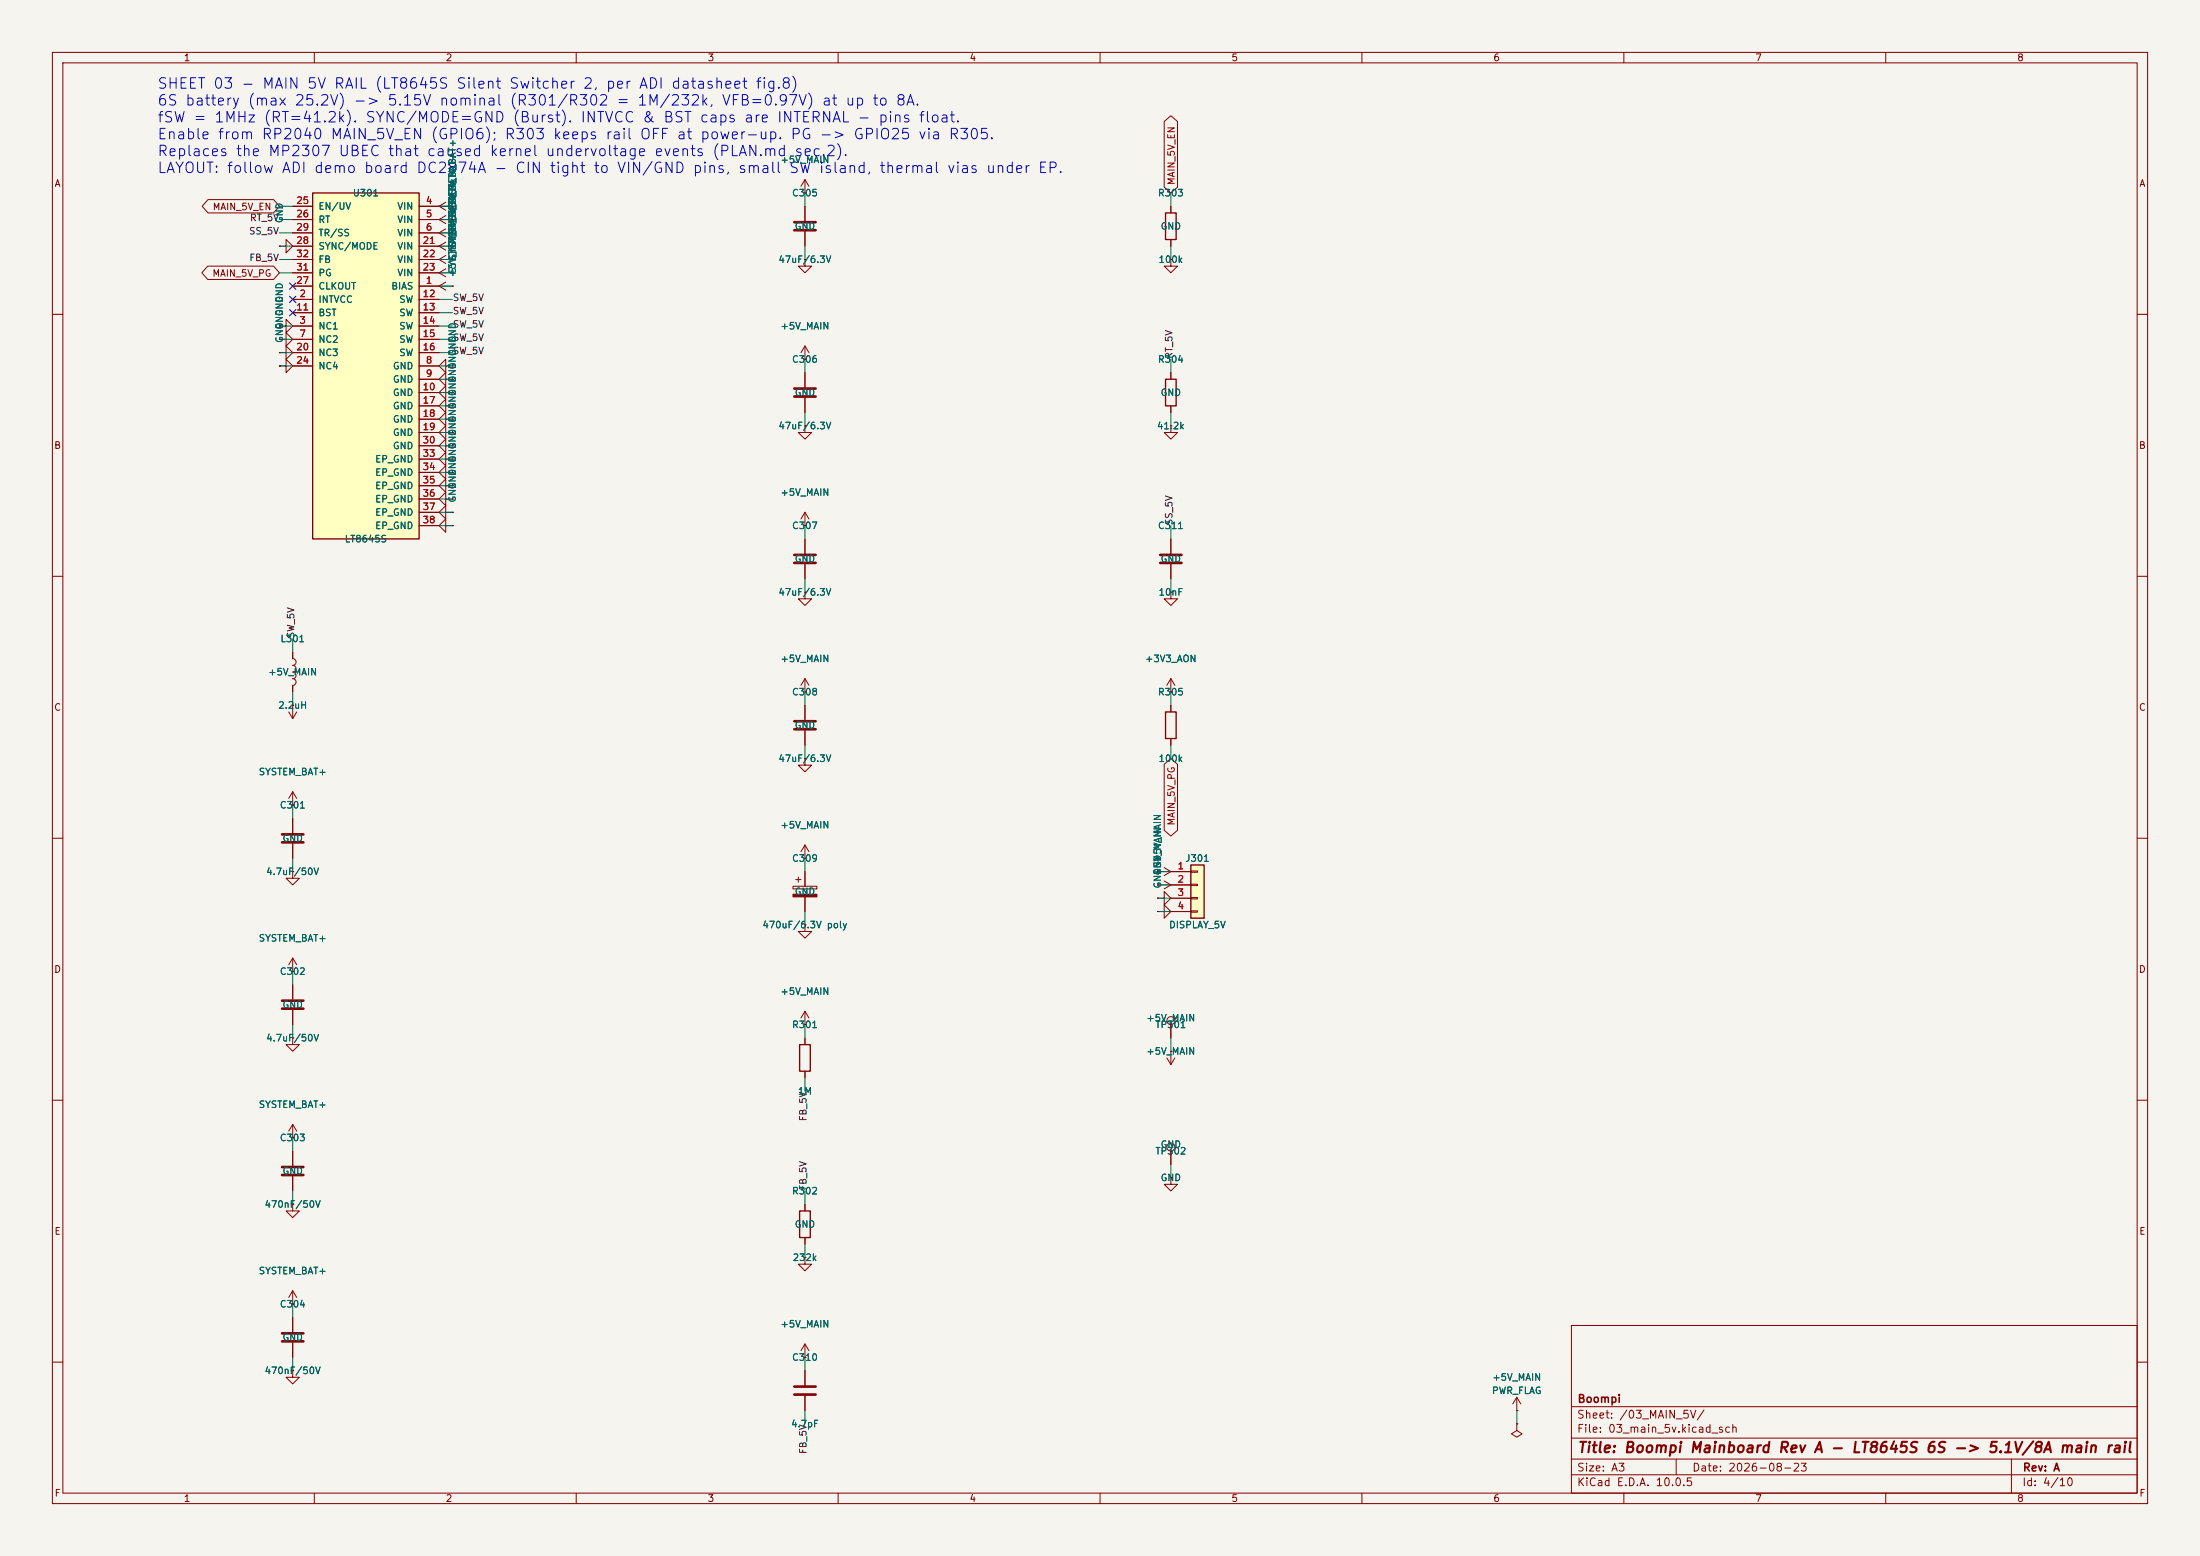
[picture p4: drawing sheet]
<svg xmlns="http://www.w3.org/2000/svg" width="420mm" height="297mm" viewBox="0 0 420 297" stroke-linecap="round" stroke-linejoin="round" font-family="sans-serif">
<path d="M0 0h420v297h-420z" fill="#f5f4ef" stroke="#f5f4ef" stroke-width=".19"/>
<g fill="none" stroke="#840000" stroke-width=".19">
<path d="M10 10h400v277h-400zM12 12h396v273h-396zM60 10v2M110 10v2M160 10v2M210 10v2M260 10v2M310 10v2M360 10v2M153.7 39.4v2.8M153.7 49.5v1.3h1.2l-1.2 1.3-1.3-1.3h1.3M153.7 49.5h.1"/>
<path d="M153.7 44.2v2.8M223.5 49.5v1.3h1.3l-1.3 1.3-1.3-1.3h1.3M223.5 49.5h.1M10 60h2M153.7 68.6h.1M153.7 66v2.6M153.7 71.1v2.8M153.7 75.9v2.8M153.7 66l-.8 1.3M153.7 66l.7 1.3M223.5 71.1v1.3M223.5 77.5v1.2"/>
<path d="M408 60h2M153.7 81.3v1.3h1.2l-1.2 1.2-1.3-1.2h1.3M153.7 81.3h.1M223.5 81.3v1.3h1.3l-1.3 1.2-1.3-1.2h1.3M223.5 81.3h.1M10 110h2M223.5 113v1.3h1.3l-1.3 1.3-1.3-1.3h1.3M223.5 113h.1M408 110h2M223.5 132.1h.1M223.5 129.5v2.6M223.5 134.6v1.3"/>
<path d="M223.5 129.5l-.7 1.3M223.5 129.5l.8 1.3M10 160h2M223.5 141v1.2M408 160h2M221 168.9h.1M221 166.4h.1M221 171.5h1.2v-1.3l1.3 1.3-1.3 1.2v-1.2M221 171.5h.1M221 174h1.2v-1.3l1.3 1.3-1.3 1.3v-1.3M221 174h.1M221 168.9h2.5"/>
<path d="M221 166.4h2.5M222.2 168.1l1.3 .8M222.2 165.6l1.3 .8M223.5 168.9l-1.3 .8M223.5 166.4l-1.3 .7M10 210h2M55.9 219.7v2.8M408 210h2M55.9 224.5v2.8M300 253h108v32h-108zM10 260h2M300 278.5h108"/>
<path d="M300 274.5h108M300 268.5h108M320 278.5v3M384 278.5v6.5M408 260h2M60 285v2M110 285v2M160 285v2M210 285v2M260 285v2M300 281.5h108M310 285v2"/>
<path d="M360 285v2"/>
</g>
<path d="M151.6 42.4h4.1M151.6 43.9h4.1M151.6 74.2h4.1M151.6 75.7h4.1M53.8 222.8h4.1M53.8 224.3h4.1" fill="none" stroke="#840000" stroke-width=".51"/>
<path d="M222.5 72.4h2v5.1h-2zM222.5 135.9h2v5.1h-2z" fill="none" stroke="#840000" stroke-width=".25"/>
<path d="M227.3 165.1h2.6v10.2h-2.6z" fill="#ffffc2"/>
<path d="M222.5 40.6h2v5.1h-2zM227.3 165.1h2.6v10.2h-2.6zM152.7 199.4h2v5.1h-2zM152.7 231.1h2v5.1h-2z" fill="none" stroke="#840000" stroke-width=".25"/>
<g fill="none" stroke="#840000" stroke-width=".19">
<path d="M83.8 39.4l1.3 .7M83.8 39.4h2.6M85.1 38.6l-1.3 .8M86.4 39.4h.1M153.7 36.8h.1M153.7 34.3v2.5M153.7 34.3l-.8 1.3M153.7 34.3l.7 1.3M223.5 39.4v1.2M53.3 47h1.3v-1.3l1.3 1.3-1.3 1.3v-1.3M53.3 47h.1M83.8 54.6l1.3 .8"/>
<path d="M83.8 54.6h2.6M83.8 52.1l1.3 .7M83.8 52.1h2.6M83.8 49.5l1.3 .8M83.8 49.5h2.6M83.8 44.5l1.3 .7M83.8 44.5h2.6M83.8 47l1.3 .8M83.8 47h2.6M83.8 41.9l1.3 .8M83.8 41.9h2.6M85.1 53.8l-1.3 .8"/>
<path d="M85.1 51.3l-1.3 .8M85.1 48.8l-1.3 .7M85.1 43.7l-1.3 .8M85.1 46.2l-1.3 .8M85.1 41.1l-1.3 .8M86.4 54.6h.1M86.4 52.1h.1M86.4 49.5h.1M86.4 44.5h.1M86.4 47h.1M86.4 41.9h.1M223.5 45.7v1.3"/>
<path d="M53.3 67.3h1.3v-1.3l1.3 1.3-1.3 1.3v-1.3M53.3 67.3h.1M53.3 69.9h1.3v-1.3l1.3 1.3-1.3 1.2v-1.2M53.3 69.9h.1M53.3 62.2h1.3v-1.2l1.3 1.2-1.3 1.3v-1.3M53.3 62.2h.1M53.3 64.8h1.3v-1.3l1.3 1.3-1.3 1.2v-1.2M53.3 64.8h.1M85.1 72.4v-1.3l-1.3 1.3 1.3 1.3v-1.3h1.3M85.1 74.9v-1.2l-1.3 1.2 1.3 1.3v-1.3h1.3M86.4 72.4h.1M86.4 74.9h.1"/>
<path d="M85.1 95.3v-1.3l-1.3 1.3 1.3 1.2v-1.2h1.3M85.1 97.8v-1.3l-1.3 1.3 1.3 1.3v-1.3h1.3M85.1 87.6v-1.2l-1.3 1.2 1.3 1.3v-1.3h1.3M85.1 92.7v-1.3l-1.3 1.3 1.3 1.3v-1.3h1.3M85.1 82.6v-1.3l-1.3 1.3 1.3 1.2v-1.2h1.3M85.1 90.2v-1.3l-1.3 1.3 1.3 1.2v-1.2h1.3M86.4 95.3h.1M86.4 97.8h.1M86.4 87.6h.1M86.4 92.7h.1M86.4 82.6h.1M86.4 90.2h.1"/>
<path d="M153.7 97.8v2.5M153.7 97.8l-.8 1.3M153.7 97.8l.7 1.3M85.1 100.3v-1.2l-1.3 1.2 1.3 1.3v-1.3h1.3M86.4 100.3h.1M153.7 100.3h.1M153.7 113v1.3h1.2l-1.2 1.3-1.3-1.3h1.3M153.7 113h.1M153.7 102.9v2.8M153.7 107.7v2.8M55.1 135.9l.8 1.3M55.9 134.6h.1"/>
<path d="M55.9 134.6v2.6M56.6 135.9l-.7 1.3M153.7 132.1h.1M153.7 129.5v2.6M153.7 134.6v2.8M153.7 139.4v2.8M153.7 129.5l-.8 1.3M153.7 129.5l.7 1.3M55.9 153.7h.1M55.9 151.1v2.6M55.9 156.2v2.8M55.9 151.1l-.8 1.3"/>
<path d="M55.9 151.1l.7 1.3M153.7 144.8v1.3h1.2l-1.2 1.2-1.3-1.2h1.3M153.7 144.8h.1M55.9 166.4v1.2h1.2l-1.2 1.3-1.3-1.3h1.3M55.9 166.4h.1M55.9 161v2.8M151.4 169.2h4.6v.5h-4.6zM151.9 167.9h1M152.4 167.4v1M153.7 163.8h.1M153.7 176.5v1.3h1.2l-1.2 1.3-1.3-1.3h1.3M153.7 176.5h.1"/>
<path d="M153.7 161.3v2.5M153.7 166.4v2.8M153.7 171.2v2.8M153.7 161.3l-.8 1.3M153.7 161.3l.7 1.3M223.5 166.4h3.8M223.5 168.9h3.8M223.5 171.5h3.8M223.5 174h3.8M227.3 166.2h1.3v.3h-1.3zM227.3 168.8h1.3v.2h-1.3zM227.3 171.3h1.3v.3h-1.3z"/>
<path d="M227.3 173.9h1.3v.2h-1.3zM55.9 198.1v1.3h1.2l-1.2 1.3-1.3-1.3h1.3M55.9 198.1h.1M55.9 185.4h.1M55.9 182.9l-.8 1.3M55.9 182.9l.7 1.3M55.9 182.9v2.5M55.9 188v2.8M55.9 192.8v2.8M153.7 195.6h.1M153.7 193v2.6M153.7 198.1v1.3"/>
<path d="M153.7 193l-.8 1.3M153.7 193l.7 1.3M223.5 195.6v2.5M153.7 204.5v1.2M222.8 201.9l.7 1.3M223.5 200.7h.1M223.5 200.7v2.5M223.5 219.7v2.5M224.3 201.9l-.8 1.3M153.7 229.9v1.2M153.7 236.2v1.3M223.5 224.8v1.3h1.3l-1.3 1.2-1.3-1.2h1.3"/>
<path d="M223.5 224.8h.1M153.7 240v1.3h1.2l-1.2 1.3-1.3-1.3h1.3M153.7 240h.1M153.7 259.1h.1M153.7 256.5v2.6M153.7 256.5l-.8 1.3M153.7 256.5l.7 1.3M153.7 261.6v2.8M153.7 266.4v2.8M289.6 271.8v1.2l1 .7-1 .6-1.1-.6 1.1-.7M289.6 271.8h.1M289.6 269.2h.1"/>
<path d="M289.6 266.7l-.8 1.3M289.6 266.7l.7 1.3M289.6 266.7v2.5"/>
<circle cx="223.5" cy="194.8" r=".76"/>
<circle cx="223.5" cy="218.9" r=".76"/>
</g>
<path d="M151.6 105.9h4.1M151.6 107.4h4.1M151.6 137.7h4.1M151.6 139.2h4.1M53.8 159.3h4.1M53.8 160.8h4.1M53.8 191h4.1M53.8 192.5h4.1M151.6 264.7h4.1M151.6 266.2h4.1" fill="none" stroke="#840000" stroke-width=".51"/>
<path d="M151.4 170.7h4.6v.5h-4.6z" fill="#840000" stroke="#840000" stroke-width=".19"/>
<path d="M59.7 36.8h20.3v66.1h-20.3z" fill="#ffffc2"/>
<path d="M59.7 36.8h20.3v66.1h-20.3z" fill="none" stroke="#840000" stroke-width=".25"/>
<g fill="none" stroke="#840000" stroke-width=".19">
<path d="M39.7 38.1h12.5l1.1 1.3-1.1 1.2h-12.5l-1.1-1.2zM55.9 39.4h3.8M80 39.4h3.8M86.4 39.4h.1M153.7 36.8h.1M153.7 39.4v2.8M222.2 23.2l1.3-1.1 1.3 1.1v12.5l-1.3 1.1-1.3-1.1zM223.5 39.4v1.2M39.6 50.8h12.6l1.1 1.3-1.1 1.2h-12.6l-1.1-1.2zM53.3 47h.1M55.9 54.6h3.8M55.9 57.2h3.8"/>
<path d="M55.9 41.9h3.8M55.9 44.5h3.8M55.9 59.7h3.8M55.9 47h3.8M55.9 49.5h3.8M55.9 52.1h3.8M80 54.6h3.8M80 57.2h3.8M80 41.9h3.8M80 44.5h3.8M80 59.7h3.8M80 47h3.8"/>
<path d="M80 49.5h3.8M80 52.1h3.8M86.4 44.5h.1M86.4 47h.1M86.4 41.9h.1M86.4 49.5h.1M86.4 52.1h.1M86.4 54.6h.1M153.7 49.5h.1M153.7 44.2v2.8M223.5 49.5h.1M223.5 45.7v1.3"/>
<path d="M53.3 64.8h.1M53.3 62.2h.1M53.3 69.9h.1M53.3 67.3h.1M55.9 62.2h3.8M55.9 64.8h3.8M55.9 69.9h3.8M55.9 67.3h3.8M80 62.2h3.8M80 64.8h3.8M80 69.9h3.8M80 72.4h3.8"/>
<path d="M80 74.9h3.8M80 67.3h3.8M80 77.5h3.8M85.1 69.9v-1.3l-1.3 1.3 1.3 1.2v-1.2h1.3M85.1 77.5v-1.3l-1.3 1.3 1.3 1.2v-1.2h1.3M86.4 69.9h.1M86.4 77.5h.1M86.4 74.9h.1M86.4 72.4h.1M153.7 68.6h.1M153.7 71.1v2.8M153.7 75.9v2.8"/>
<path d="M223.5 71.1v1.3M223.5 77.5v1.2M80 80h3.8M80 82.6h3.8M80 85.1h3.8M80 87.6h3.8M80 90.2h3.8M80 92.7h3.8M80 95.3h3.8M80 97.8h3.8M85.1 80v-1.3l-1.3 1.3 1.3 1.3v-1.3h1.3M85.1 85.1v-1.3l-1.3 1.3 1.3 1.3v-1.3h1.3"/>
<path d="M86.4 80h.1M86.4 85.1h.1M86.4 95.3h.1M86.4 97.8h.1M86.4 87.6h.1M86.4 92.7h.1M86.4 82.6h.1M86.4 90.2h.1M153.7 81.3h.1M223.5 81.3h.1M80 100.3h3.8M86.4 100.3h.1"/>
<path d="M153.7 100.3h.1M153.7 113h.1M153.7 102.9v2.8M153.7 107.7v2.8M223.5 113h.1M223.5 102.9v2.8M223.5 107.7v2.8M55.9 124.5v1.2a.64 .64 0 0 1 .6 .7 .64 .64 0 0 1-.6 .6 .64 .64 0 0 1 .6 .6 .64 .64 0 0 1-.6 .7 .64 .64 0 0 1 .6 .6 .64 .64 0 0 1-.6 .6 .64 .64 0 0 1 .6 .7 .64 .64 0 0 1-.6 .6v1.3M55.9 134.6h.1M153.7 132.1h.1M153.7 134.6v2.8M153.7 139.4v2.8"/>
<path d="M223.5 132.1h.1M223.5 134.6v1.3M55.9 153.7h.1M55.9 156.2v2.8M153.7 144.8h.1M222.2 145.9l1.3-1.1 1.3 1.1v12.6l-1.3 1.1-1.3-1.1zM223.5 141v1.2M55.9 166.4h.1M55.9 161v2.8M153.7 163.8h.1M153.7 176.5h.1M153.7 166.4v2.8"/>
<path d="M153.7 171.2v2.8M221 168.9h.1M221 166.4h.1M221 171.5h.1M221 174h.1M223.5 166.4h3.8M223.5 168.9h3.8M223.5 171.5h3.8M223.5 174h3.8M55.9 185.4h.1M55.9 198.1h.1M55.9 188v2.8"/>
<path d="M55.9 192.8v2.8M153.7 195.6h.1M153.7 198.1v1.3M223.5 195.6v2.5M55.9 217.2h.1M55.9 214.6v2.6M55.9 219.7v2.8M55.9 214.6l-.8 1.3M55.9 214.6l.7 1.3M153.7 204.5v1.2M223.5 200.7h.1M223.5 219.7v2.5"/>
<path d="M55.9 229.9v1.2h1.2l-1.2 1.3-1.3-1.3h1.3M55.9 229.9h.1M55.9 224.5v2.8M153.7 229.9v1.2M153.7 236.2v1.3M223.5 224.8h.1M55.9 248.9h.1M55.9 246.4v2.5M55.9 251.5v2.8M55.9 256.3v2.8M55.9 246.4l-.8 1.2M55.9 246.4l.7 1.2"/>
<path d="M153.7 259.1h.1M153.7 240h.1M55.9 261.6v1.3h1.2l-1.2 1.3-1.3-1.3h1.3M55.9 261.6h.1M153.7 261.6v2.8M153.7 266.4v2.8M289.6 269.2h.1M289.6 271.8h.1"/>
</g>
<path d="M221.5 105.9h4.1M221.5 107.4h4.1M53.8 254.5h4.1M53.8 256h4.1" fill="none" stroke="#840000" stroke-width=".51"/>
<g fill="none" stroke="#009600" stroke-width=".19">
<path d="M53.3 39.4h2.6M83.8 39.4h2.6M153.7 36.8v2.6M223.5 36.8v2.6M53.3 49.5h2.6M53.3 52.1h2.6M53.3 47h2.6M53.3 44.5h2.6M53.3 41.9h2.6M83.8 49.5h2.6M83.8 59.7h2.6M83.8 57.2h2.6"/>
<path d="M83.8 54.6h2.6M83.8 52.1h2.6M83.8 47h2.6M83.8 44.5h2.6M83.8 41.9h2.6M153.7 47v2.5M223.5 47v2.5M53.3 62.2h2.6M53.3 64.8h2.6M53.3 67.3h2.6M53.3 69.9h2.6M83.8 74.9h2.6"/>
<path d="M83.8 77.5h2.6M83.8 72.4h2.6M83.8 62.2h2.6M83.8 64.8h2.6M83.8 67.3h2.6M83.8 69.9h2.6M153.7 68.6v2.5M153.7 78.7v2.6M223.5 68.6v2.5M223.5 78.7v2.6M83.8 92.7h2.6M83.8 85.1h2.6"/>
<path d="M83.8 82.6h2.6M83.8 80h2.6M83.8 87.6h2.6M83.8 97.8h2.6M83.8 95.3h2.6M83.8 90.2h2.6M83.8 100.3h2.6M153.7 100.3v2.6M153.7 110.5v2.5M223.5 100.3v2.6M223.5 110.5v2.5M55.9 121.9v2.6"/>
<path d="M55.9 132.1v2.5M153.7 132.1v2.5M223.5 132.1v2.5M55.9 153.7v2.5M153.7 142.2v2.6M223.5 142.2v2.6M55.9 163.8v2.6M153.7 163.8v2.6M153.7 174v2.5M221 171.5h2.5M221 174h2.5M221 168.9h2.5"/>
<path d="M221 166.4h2.5M55.9 185.4v2.6M55.9 195.6v2.5M153.7 195.6v2.5M223.5 198.1v2.6M55.9 217.2v2.5M153.7 205.7v2.6M55.9 227.3v2.6M153.7 227.3v2.6M153.7 237.5v2.5M223.5 222.2v2.6M55.9 248.9v2.6"/>
<path d="M55.9 259.1v2.5M153.7 259.1v2.5M153.7 269.2v2.6M289.6 269.2v2.6"/>
</g>
<path d="M55.3 59.1l1.2 1.2M55.3 56.5l1.2 1.3M55.3 54l1.2 1.2M56.5 59.1l-1.2 1.2M56.5 56.5l-1.2 1.3M56.5 54l-1.2 1.2" fill="none" stroke="#000084" stroke-width=".19"/>
<g font-size="2" fill="#0000c2">
<text x="29.9" y="17.4">SHEET 03 - MAIN 5V RAIL (LT8645S Silent Switcher 2, per ADI datasheet fig.8)</text>
<text x="29.9" y="20.7">6S battery (max 25.2V) -&gt; 5.15V nominal (R301/R302 = 1M/232k, VFB=0.97V) at up to 8A.</text>
<text x="29.9" y="23.9">fSW = 1MHz (RT=41.2k). SYNC/MODE=GND (Burst). INTVCC &amp; BST caps are INTERNAL - pins float.</text>
<text x="29.9" y="27.1">Enable from RP2040 MAIN_5V_EN (GPIO6); R303 keeps rail OFF at power-up. PG -&gt; GPIO25 via R305.</text>
<text x="29.9" y="30.3">Replaces the MP2307 UBEC that caused kernel undervoltage events (PLAN.md sec.2).</text>
<text x="29.9" y="33.5">LAYOUT: follow ADI demo board DC2874A - CIN tight to VIN/GND pins, small SW island, thermal vias under EP.</text>
</g>
<text font-size="2" fill="#840000" x="301" y="277.8">Title: Boompi Mainboard Rev A - LT8645S 6S -&gt; 5.1V/8A main rail</text>
<g font-size="1.5" fill="#840000">
<text x="301" y="268.1">Boompi</text>
<text x="300.9" y="273.8">File: 03_main_5v.kicad_sch</text>
<text x="300.9" y="271.1">Sheet: /03_MAIN_5V/</text>
<text x="300.9" y="281.2">Size: A3</text>
<text x="322.9" y="281.2">Date: 2026-08-23</text>
<text x="386" y="281.2">Rev: A</text>
<text x="300.9" y="284">KiCad E.D.A. 10.0.5</text>
<text x="385.9" y="284">Id: 4/10</text>
</g>
<g font-size="1.3" fill="#840000">
<text x="35" y="12">1</text>
<text x="85" y="12">2</text>
<text x="135" y="12">3</text>
<text x="185" y="12">4</text>
<text x="235" y="12">5</text>
<text x="285" y="12">6</text>
<text x="335" y="12">7</text>
<text x="385" y="12">8</text>
<text x="10.3" y="36">A</text>
<text x="224.6" y="35.4" transform="rotate(-90 224.6 35.4)">MAIN_5V_EN</text>
<text x="408.3" y="36">A</text>
<text x="40.5" y="40.4">MAIN_5V_EN</text>
<text x="40.4" y="53.1">MAIN_5V_PG</text>
<text x="10.2" y="86">B</text>
<text x="408.2" y="86">B</text>
<text x="10.2" y="136">C</text>
<text x="408.2" y="136">C</text>
<text x="224.6" y="157.7" transform="rotate(-90 224.6 157.7)">MAIN_5V_PG</text>
<text x="10.2" y="186">D</text>
<text x="408.2" y="186">D</text>
<text x="10.3" y="236">E</text>
<text x="408.3" y="236">E</text>
<text x="10.3" y="286">F</text>
<text x="35" y="287">1</text>
<text x="85" y="287">2</text>
<text x="135" y="287">3</text>
<text x="185" y="287">4</text>
<text x="235" y="287">5</text>
<text x="285" y="287">6</text>
<text x="335" y="287">7</text>
<text x="385" y="287">8</text>
<text x="408.3" y="286">F</text>
</g>
<g font-size="1.3" fill="#006464">
<text x="148.9" y="31.4">+5V_MAIN</text>
<text x="60.7" y="40.3">EN/UV</text>
<text x="67.2" y="37.8">U301</text>
<text x="75.7" y="40.3">VIN</text>
<text x="151.1" y="37.8">C305</text>
<text x="220.9" y="37.8">R303</text>
<text x="54.3" y="42.7" transform="rotate(-90 54.3 42.7)">GND</text>
<text x="60.7" y="42.9">RT</text>
<text x="60.7" y="48">SYNC/MODE</text>
<text x="60.7" y="45.4">TR/SS</text>
<text x="75.7" y="42.9">VIN</text>
<text x="75.7" y="45.4">VIN</text>
<text x="75.7" y="48">VIN</text>
<text x="87.3" y="44.7" transform="rotate(-90 87.3 44.7)">SYSTEM_BAT+</text>
<text x="87.3" y="42.2" transform="rotate(-90 87.3 42.2)">SYSTEM_BAT+</text>
<text x="151.6" y="44.1">GND</text>
<text x="221.5" y="44.1">GND</text>
<text x="60.7" y="53">PG</text>
<text x="60.7" y="50.5">FB</text>
<text x="75.7" y="50.5">VIN</text>
<text x="75.7" y="53">VIN</text>
<text x="87.3" y="53" transform="rotate(-90 87.3 53)">+5V_MAIN</text>
<text x="87.3" y="52.3" transform="rotate(-90 87.3 52.3)">SYSTEM_BAT+</text>
<text x="87.3" y="49.8" transform="rotate(-90 87.3 49.8)">SYSTEM_BAT+</text>
<text x="148.5" y="50.5">47uF/6.3V</text>
<text x="221.1" y="50.5">100k</text>
<text x="54.3" y="57.9" transform="rotate(-90 54.3 57.9)">GND</text>
<text x="60.7" y="58.1">INTVCC</text>
<text x="60.7" y="55.6">CLKOUT</text>
<text x="74.6" y="55.6">BIAS</text>
<text x="76.1" y="58.1">SW</text>
<text x="54.3" y="65.6" transform="rotate(-90 54.3 65.6)">GND</text>
<text x="54.3" y="63" transform="rotate(-90 54.3 63)">GND</text>
<text x="54.3" y="60.5" transform="rotate(-90 54.3 60.5)">GND</text>
<text x="60.7" y="63.2">NC1</text>
<text x="60.7" y="65.7">NC2</text>
<text x="60.7" y="60.7">BST</text>
<text x="76.1" y="60.7">SW</text>
<text x="76.1" y="63.2">SW</text>
<text x="76.1" y="65.7">SW</text>
<text x="87.3" y="65.6" transform="rotate(-90 87.3 65.6)">GND</text>
<text x="148.9" y="63.2">+5V_MAIN</text>
<text x="60.7" y="68.3">NC3</text>
<text x="60.7" y="70.8">NC4</text>
<text x="74.9" y="70.8">GND</text>
<text x="76.1" y="68.3">SW</text>
<text x="87.3" y="70.6" transform="rotate(-90 87.3 70.6)">GND</text>
<text x="87.3" y="68.1" transform="rotate(-90 87.3 68.1)">GND</text>
<text x="151.1" y="69.5">C306</text>
<text x="220.9" y="69.5">R304</text>
<text x="74.9" y="73.4">GND</text>
<text x="74.9" y="75.9">GND</text>
<text x="87.3" y="73.2" transform="rotate(-90 87.3 73.2)">GND</text>
<text x="151.6" y="75.9">GND</text>
<text x="221.5" y="75.9">GND</text>
<text x="74.9" y="78.4">GND</text>
<text x="74.9" y="81">GND</text>
<text x="74.9" y="83.5">GND</text>
<text x="87.3" y="83.3" transform="rotate(-90 87.3 83.3)">GND</text>
<text x="87.3" y="80.8" transform="rotate(-90 87.3 80.8)">GND</text>
<text x="87.3" y="78.3" transform="rotate(-90 87.3 78.3)">GND</text>
<text x="148.5" y="82.2">47uF/6.3V</text>
<text x="220.8" y="82.2">41.2k</text>
<text x="71.5" y="88.6">EP_GND</text>
<text x="74.9" y="86.1">GND</text>
<text x="87.3" y="85.9" transform="rotate(-90 87.3 85.9)">GND</text>
<text x="71.5" y="91.1">EP_GND</text>
<text x="71.5" y="93.7">EP_GND</text>
<text x="87.3" y="91" transform="rotate(-90 87.3 91)">GND</text>
<text x="148.9" y="94.9">+5V_MAIN</text>
<text x="71.5" y="96.2">EP_GND</text>
<text x="71.5" y="98.8">EP_GND</text>
<text x="71.5" y="101.3">EP_GND</text>
<text x="87.3" y="96" transform="rotate(-90 87.3 96)">GND</text>
<text x="151.1" y="101.3">C307</text>
<text x="220.9" y="101.3">C311</text>
<text x="65.7" y="103.8">LT8645S</text>
<text x="151.6" y="107.6">GND</text>
<text x="221.5" y="107.6">GND</text>
<text x="148.5" y="114">47uF/6.3V</text>
<text x="221.1" y="114">10nF</text>
<text x="53.4" y="122.9">L301</text>
<text x="51.1" y="129.2">+5V_MAIN</text>
<text x="148.9" y="126.7">+5V_MAIN</text>
<text x="218.5" y="126.7">+3V3_AON</text>
<text x="53" y="135.6">2.2uH</text>
<text x="151.1" y="133">C308</text>
<text x="220.9" y="133">R305</text>
<text x="151.6" y="139.4">GND</text>
<text x="49.3" y="148.3">SYSTEM_BAT+</text>
<text x="148.5" y="145.7">47uF/6.3V</text>
<text x="221.1" y="145.7">100k</text>
<text x="53.3" y="154.6">C301</text>
<text x="53.8" y="161">GND</text>
<text x="148.9" y="158.4">+5V_MAIN</text>
<text x="50.7" y="167.3">4.7uF/50V</text>
<text x="151.1" y="164.8">C309</text>
<text x="221.9" y="167.3" transform="rotate(-90 221.9 167.3)">+5V_MAIN</text>
<text x="221.9" y="167.2" transform="rotate(-90 221.9 167.2)">GND</text>
<text x="226.2" y="164.8">J301</text>
<text x="151.6" y="171.1">GND</text>
<text x="145.4" y="177.5">470uF/6.3V poly</text>
<text x="223.1" y="177.5">DISPLAY_5V</text>
<text x="49.3" y="180">SYSTEM_BAT+</text>
<text x="53.3" y="186.4">C302</text>
<text x="148.9" y="190.2">+5V_MAIN</text>
<text x="53.8" y="192.7">GND</text>
<text x="151.1" y="196.5">R301</text>
<text x="218.7" y="195.3">+5V_MAIN</text>
<text x="220.5" y="196.5">TP301</text>
<text x="50.7" y="199.1">4.7uF/50V</text>
<text x="218.7" y="201.6">+5V_MAIN</text>
<text x="152.2" y="209.2">1M</text>
<text x="49.3" y="211.8">SYSTEM_BAT+</text>
<text x="53.3" y="218.1">C303</text>
<text x="220.5" y="220.7">TP302</text>
<text x="221.5" y="219.4">GND</text>
<text x="53.8" y="224.5">GND</text>
<text x="221.5" y="225.8">GND</text>
<text x="50.4" y="230.8">470nF/50V</text>
<text x="151.1" y="228.3">R302</text>
<text x="151.6" y="234.6">GND</text>
<text x="49.3" y="243.5">SYSTEM_BAT+</text>
<text x="151.2" y="241">232k</text>
<text x="53.3" y="249.9">C304</text>
<text x="53.8" y="256.2">GND</text>
<text x="148.9" y="253.7">+5V_MAIN</text>
<text x="50.4" y="262.6">470nF/50V</text>
<text x="151.1" y="260">C310</text>
<text x="284.8" y="263.9">+5V_MAIN</text>
<text x="284.7" y="266.4">PWR_FLAG</text>
<text x="150.9" y="272.7">4.7pF</text>
</g>
<g font-size="1.3" fill="#a90000">
<text x="56.4" y="39.2">25</text>
<text x="56.4" y="41.8">26</text>
<text x="81.2" y="39.2">4</text>
<text x="81.2" y="41.8">5</text>
<text x="56.4" y="46.9">28</text>
<text x="56.4" y="44.3">29</text>
<text x="80.6" y="46.9">21</text>
<text x="81.2" y="44.3">6</text>
<text x="56.4" y="51.9">31</text>
<text x="56.4" y="49.4">32</text>
<text x="80.6" y="49.4">22</text>
<text x="80.6" y="51.9">23</text>
<text x="56.4" y="59.6">11</text>
<text x="56.4" y="54.5">27</text>
<text x="57.1" y="57">2</text>
<text x="80.6" y="57">12</text>
<text x="80.6" y="59.6">13</text>
<text x="81.2" y="54.5">1</text>
<text x="57.1" y="62.1">3</text>
<text x="57.1" y="64.6">7</text>
<text x="80.6" y="62.1">14</text>
<text x="80.6" y="64.6">15</text>
<text x="56.4" y="67.2">20</text>
<text x="56.4" y="69.7">24</text>
<text x="80.6" y="67.2">16</text>
<text x="81.2" y="69.7">8</text>
<text x="80.6" y="74.8">10</text>
<text x="80.6" y="77.3">17</text>
<text x="81.2" y="72.3">9</text>
<text x="80.6" y="79.9">18</text>
<text x="80.6" y="82.4">19</text>
<text x="80.6" y="85">30</text>
<text x="80.6" y="87.5">33</text>
<text x="80.6" y="90">34</text>
<text x="80.6" y="92.6">35</text>
<text x="80.6" y="95.1">36</text>
<text x="80.6" y="97.7">37</text>
<text x="80.6" y="100.2">38</text>
<text x="224.7" y="166.2">1</text>
<text x="224.7" y="168.8">2</text>
<text x="224.7" y="171.3">3</text>
<text x="224.7" y="173.9">4</text>
</g>
<g font-size="1.3" fill="#0f0f0f">
<text x="47.4" y="45.1">SS_5V</text>
<text x="47.6" y="42.5">RT_5V</text>
<text x="47.5" y="50.1">FB_5V</text>
<text x="86.3" y="57.8">SW_5V</text>
<text x="86.3" y="65.4">SW_5V</text>
<text x="86.3" y="62.8">SW_5V</text>
<text x="86.3" y="60.3">SW_5V</text>
<text x="86.3" y="67.9">SW_5V</text>
<text x="224.1" y="68.6" transform="rotate(-90 224.1 68.6)">RT_5V</text>
<text x="224.1" y="100.4" transform="rotate(-90 224.1 100.4)">SS_5V</text>
<text x="56.5" y="121.9" transform="rotate(-90 56.5 121.9)">SW_5V</text>
<text x="154.3" y="214.1" transform="rotate(-90 154.3 214.1)">FB_5V</text>
<text x="154.3" y="227.4" transform="rotate(-90 154.3 227.4)">FB_5V</text>
<text x="154.3" y="277.6" transform="rotate(-90 154.3 277.6)">FB_5V</text>
</g>
</svg>
